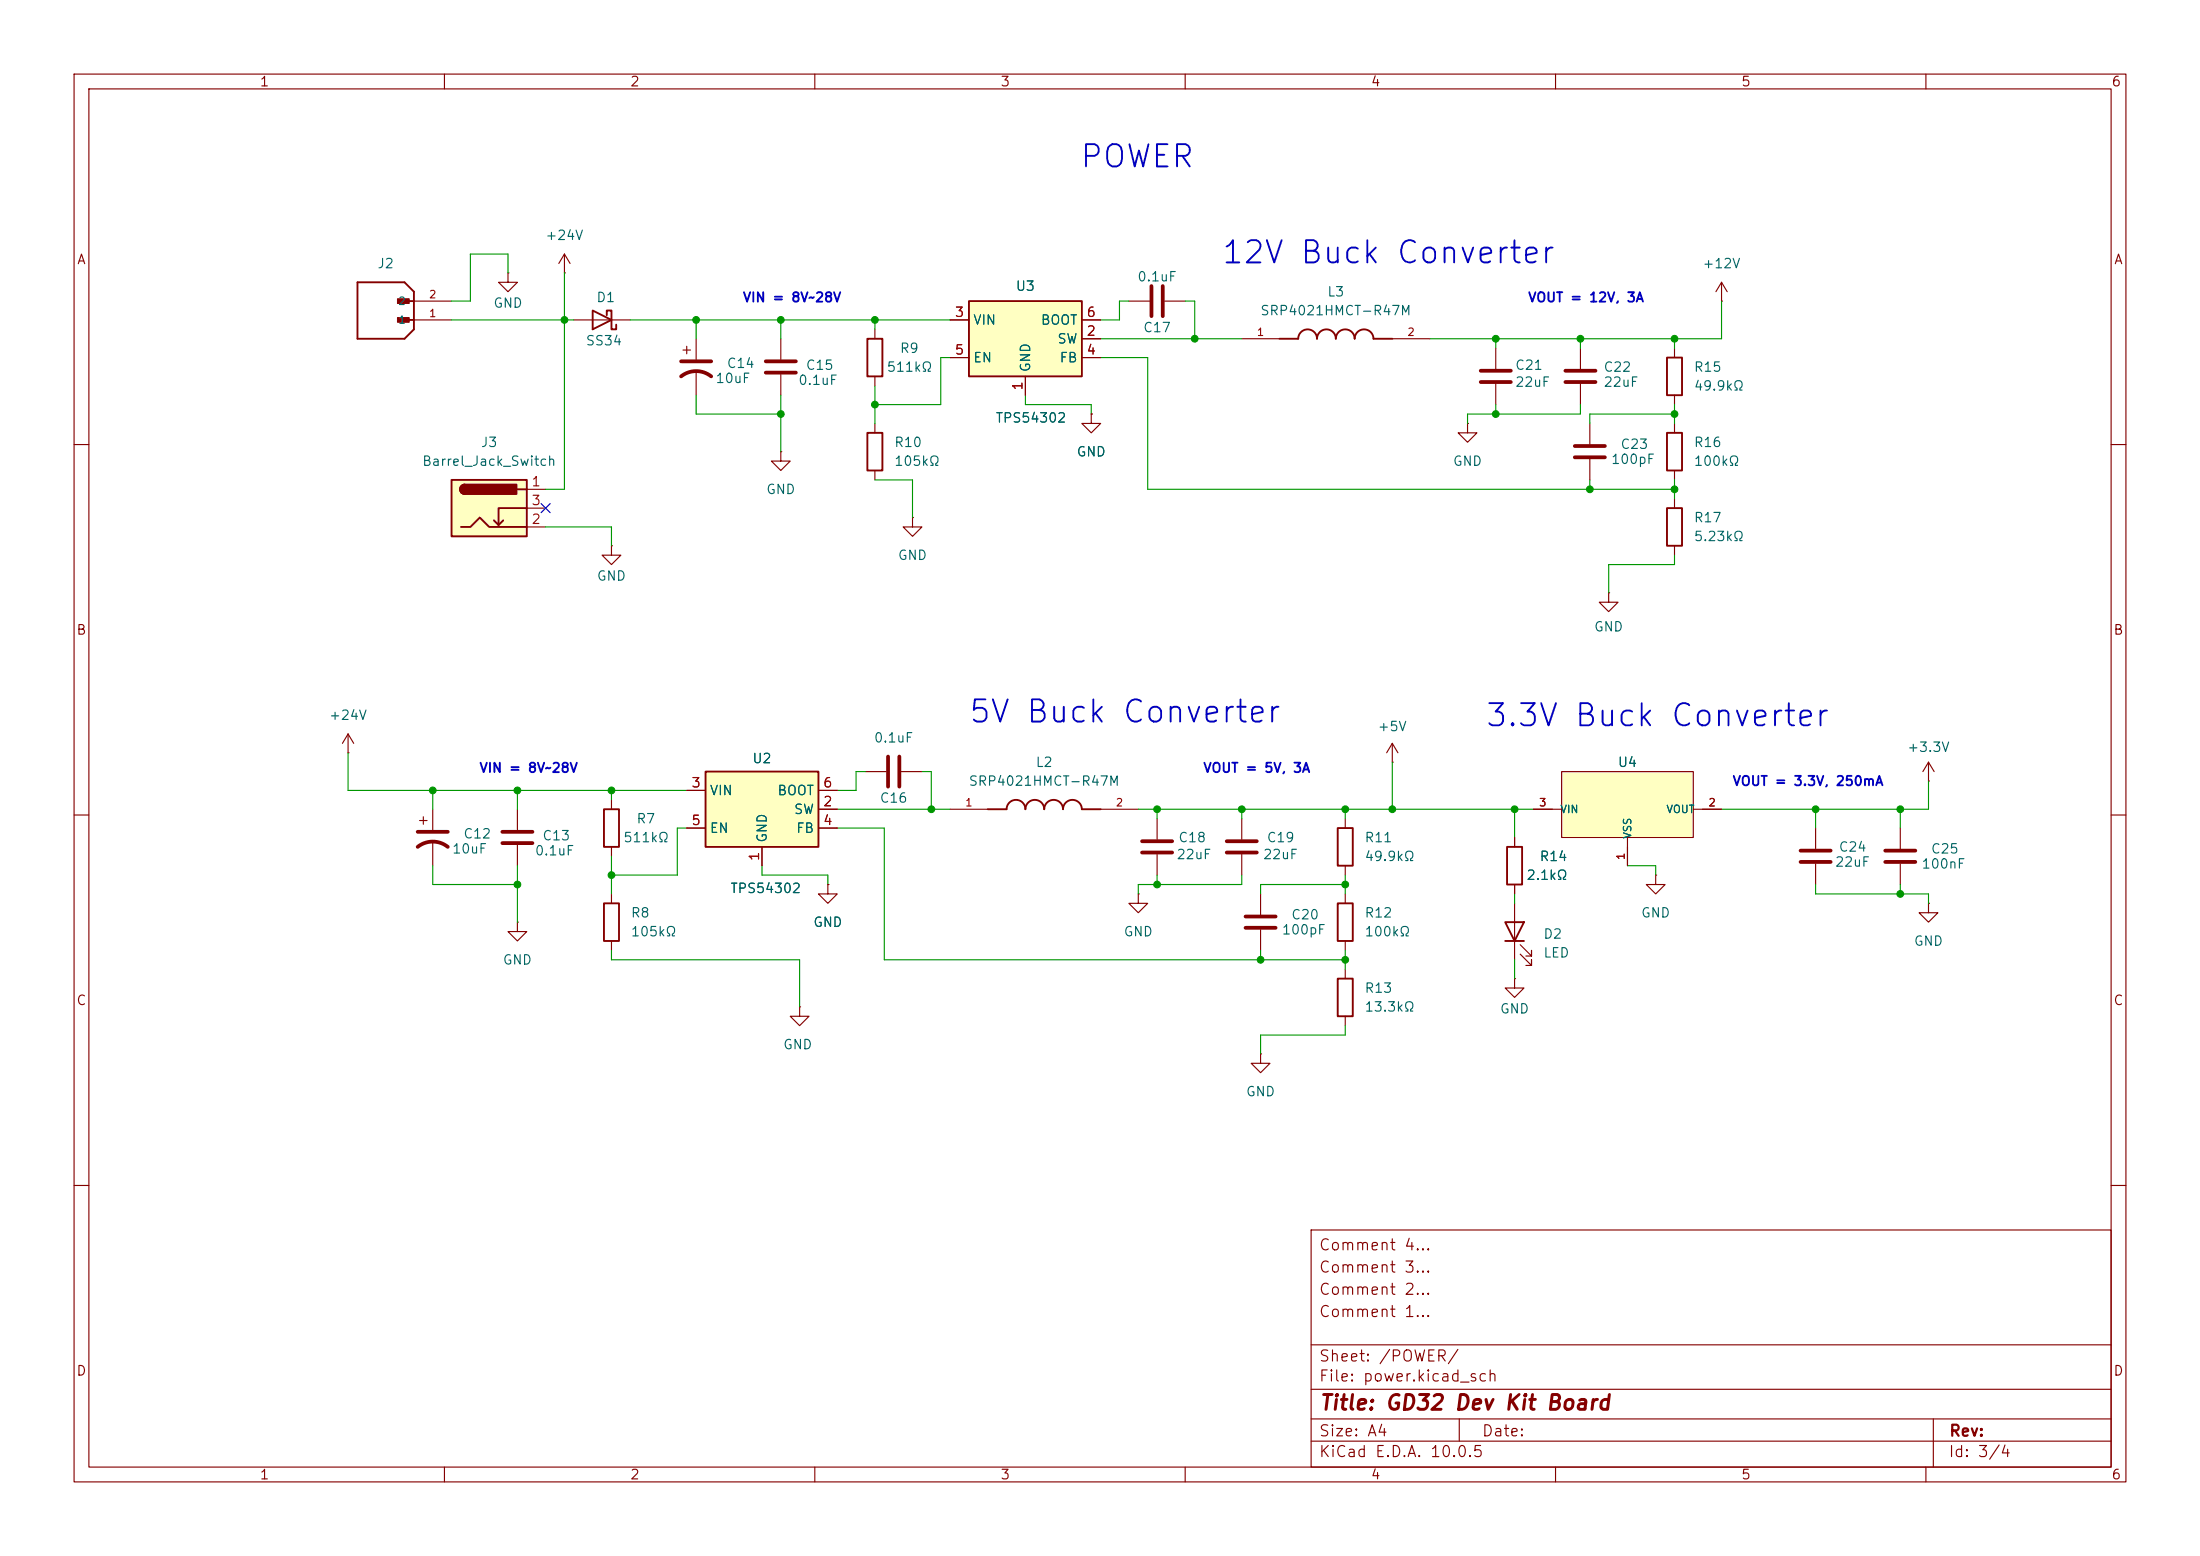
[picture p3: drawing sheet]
<svg xmlns="http://www.w3.org/2000/svg" width="297mm" height="210mm" viewBox="0 0 297 210" stroke-linecap="round" stroke-linejoin="round" font-family="sans-serif">
<g fill="none" stroke="#840000" stroke-width=".15">
<path d="M10 10h277v190h-277zM12 12h273v186h-273zM60 10v2M110 10v2M160 10v2M210 10v2M260 10v2M213.4 47v2.8M213.4 51.8v2.8M226.1 57.2v1.2M10 60h2M226.1 63.5v1.3"/>
<path d="M226.1 67.3v1.3M226.1 73.7v1.2M285 60h2M10 110h2M167.6 110.5v2.8M167.6 115.3v2.8M181.6 110.5v1.3M181.6 116.8v1.3M285 110h2M107.9 135.9v1.3h1.3l-1.3 1.2-1.2-1.2h1.2M107.9 135.9h.1M10 160h2"/>
<path d="M177 166h108v32h-108zM285 160h2M60 198v2M110 198v2M160 198v2M177 194.5h108M177 191.5h108M177 187.5h108M177 181.5h108M197 191.5v3M210 198v2M260 198v2"/>
<path d="M261 191.5v6.5"/>
</g>
<path d="M211.3 50h4.1M211.3 51.6h4.1M165.6 113.5h4.1M165.6 115.1h4.1" fill="none" stroke="#840000" stroke-width=".51"/>
<path d="M225 58.4h2.1v5.1h-2.1zM225 68.6h2.1v5.1h-2.1zM180.6 111.8h2v5h-2z" fill="none" stroke="#840000" stroke-width=".25"/>
<path d="M95.2 104.1h15.3v10.2h-15.3z" fill="#ffffc2"/>
<path d="M95.2 104.1h15.3v10.2h-15.3z" fill="none" stroke="#840000" stroke-width=".25"/>
<g fill="none" stroke="#840000" stroke-width=".15">
<path d="M147.3 55.9v1.3h1.3l-1.3 1.2-1.3-1.2h1.3M147.3 55.9h.1M152.4 40.6h2.8M157.2 40.6h2.8M198.1 57.2v1.2h1.3l-1.3 1.3-1.3-1.3h1.3M198.1 57.2h.1M201.9 47v2.8M201.9 51.8v2.8M217.2 80v1.3h1.2l-1.2 1.3-1.3-1.3h1.3M217.2 80h.1M92.7 106.7h2.5M92.7 111.8h2.5"/>
<path d="M102.9 114.3v2.5M110.5 109.2h2.5M110.5 106.7h2.5M110.5 111.8h2.5M111.8 119.4v1.3h1.2l-1.2 1.2-1.3-1.2h1.3M111.8 119.4h.1M188 102.9h.1M188 100.3l-.8 1.3M188 100.3l.7 1.3M188 100.3v2.6M170.2 120.7v2.7M170.2 125.5v2.8"/>
</g>
<path d="M155.4 38.6v4.1M157 38.6v4.1M199.9 50h4.1M199.9 51.6h4.1M168.1 125.2h4.1M168.1 123.7h4.1" fill="none" stroke="#840000" stroke-width=".51"/>
<path d="M130.8 40.6h15.2v10.2h-15.2z" fill="#ffffc2"/>
<path d="M117.1 45.7h2v5.1h-2zM117.1 58.4h2v5.1h-2zM130.8 40.6h15.2v10.2h-15.2zM172.7 45.7h2.6a1.27 1.27 0 0 1 1.2-1.2 1.27 1.27 0 0 1 1.3 1.2 1.27 1.27 0 0 1 1.3-1.2 1.27 1.27 0 0 1 1.2 1.2 1.27 1.27 0 0 1 1.3-1.2 1.27 1.27 0 0 1 1.3 1.2 1.27 1.27 0 0 1 1.2-1.2 1.27 1.27 0 0 1 1.3 1.2h2.6M225 48.3h2.1v5h-2.1zM81.5 109.2h2.1v5.1h-2.1zM133.3 109.2h2.6a1.27 1.27 0 0 1 1.3-1.2 1.27 1.27 0 0 1 1.2 1.2 1.27 1.27 0 0 1 1.3-1.2 1.27 1.27 0 0 1 1.3 1.2 1.27 1.27 0 0 1 1.2-1.2 1.27 1.27 0 0 1 1.3 1.2 1.27 1.27 0 0 1 1.3-1.2 1.27 1.27 0 0 1 1.2 1.2h2.6M81.5 121.9h2.1v5.1h-2.1zM180.6 132.1h2v5.1h-2zM180.6 121.9h2v5.1h-2zM203.2 124.5h2.5l-1.2 2.5zM203.2 127h2.5" fill="none" stroke="#840000" stroke-width=".25"/>
<g fill="none" stroke="#840000" stroke-width=".15">
<path d="M76.2 36.8h.1M76.2 34.3l-.8 1.3M76.2 34.3l.8 1.3M76.2 34.3v2.5M232.4 38.1l-.8 1.3M232.4 38.1l.8 1.3M232.4 38.1v2.5M118.1 44.5v1.2M118.1 50.8v1.3M118.1 57.2v1.2M128.3 43.2h2.5M128.3 48.3h2.5"/>
<path d="M138.4 50.8v2.5M146 45.7h2.6M146 43.2h2.6M146 48.3h2.6M167.6 45.7h5.1M188 45.7h5M214.6 57.2v2.7M226.1 47v1.3M226.1 53.3v1.3M232.4 40.6h.1M118.1 63.5v1.3M123.2 69.9v1.2h1.3l-1.3 1.3-1.3-1.3h1.3"/>
<path d="M123.2 69.9h.1M214.6 62v2.8M47 99.1l-.8 1.2M47 99.1l.8 1.2M47 99.1v2.5M47 101.6h.1M56.6 110.7h1.1M57.1 110.2v1.1M58.4 109.2v2.8M58.4 113.5v3.3M69.8 109.2v2.8M69.8 114v2.8"/>
<path d="M82.5 108v1.2M82.5 114.3v1.3M116.8 104.1h2.8M121.7 104.1h2.8M128.3 109.2h5M148.6 109.2h5.1M156.2 110.5v2.8M156.2 115.3v2.8M69.8 124.5v1.2h1.3l-1.3 1.3-1.2-1.3h1.2M69.8 124.5h.1M82.5 120.7v1.2M82.5 127v1.3"/>
<path d="M153.7 120.7v1.2h1.2l-1.2 1.3-1.3-1.3h1.3M153.7 120.7h.1M181.6 120.7v1.2M181.6 127v1.3M181.6 130.8v1.3M181.6 137.2v1.2M204.5 132.1v1.3h1.2l-1.2 1.2-1.3-1.2h1.3M204.5 132.1h.1M204.5 121.9v7.6M205.2 128.8l1.6 1.5v-.8v.8h-.8M205.2 127.5l1.6 1.5v-.7v.7h-.8M170.2 142.2v1.3h1.2l-1.2 1.3-1.3-1.3h1.3"/>
<path d="M170.2 142.2h.1"/>
</g>
<path d="M212.6 61.7h4.1M212.6 60.2h4.1M56.4 114.3a3.3 3.3 0 0 1 4.1 0M56.4 112.3h4.1M67.8 112.3h4.1M67.8 113.8h4.1M119.9 102.1v4.1M121.4 102.1v4.1M154.2 113.5h4M154.2 115.1h4" fill="none" stroke="#840000" stroke-width=".51"/>
<path d="M210.8 104.1h17.8v8.9h-17.8z" fill="#ffffc2"/>
<g fill="none" stroke="#840000" stroke-width=".15">
<path d="M105.4 45.7v2.8M105.4 50.5v2.8M82.5 73.7v1.2h1.3l-1.3 1.3-1.2-1.3h1.2M82.5 73.7h.1M105.4 61v1.2h1.3l-1.3 1.3-1.3-1.3h1.3M105.4 61h.1M204.5 113v1.3M204.5 119.4v1.3M207 109.2h3.8M210.8 104.1h17.8v8.9h-17.8zM219.7 113v3.8M223.5 118.1v1.3h1.3l-1.3 1.3-1.3-1.3h1.3"/>
<path d="M223.5 118.1h.1M228.6 109.2h3.8M245.1 111.8v2.8M245.1 116.6v2.8M256.5 111.8v2.8M256.5 116.6v2.8M260.3 105.4h.1M260.3 102.9l-.7 1.2M260.3 102.9l.8 1.2M260.3 102.9v2.5M260.3 121.9v1.3h1.3l-1.3 1.3-1.2-1.3h1.2M260.3 121.9h.1"/>
</g>
<path d="M103.4 48.8h4M103.4 50.3h4M243.1 114.8h4M243.1 116.3h4M254.5 114.8h4.1M254.5 116.3h4.1" fill="none" stroke="#840000" stroke-width=".51"/>
<path d="M203.5 114.3h2v5.1h-2z" fill="none" stroke="#840000" stroke-width=".25"/>
<path d="M61 64.8h10.1v7.6h-10.1z" fill="#ffffc2"/>
<path d="M48.3 38.1h6.3l1.3 1.3v5.1l-1.3 1.2h-6.3zM54 43.2h1.9M54 40.6h1.9M80 41.9l2.5 1.3-2.5 1.3zM81.9 42.5v-.6h.6v2.6h.7v-.7M61 64.8h10.1v7.6h-10.1zM62.2 71.1h1.3l1.3-1.2 1.2 1.2h5.1M62.7 65.4a.64 .64 0 0 0-.6 .6 .64 .64 0 0 0 .6 .7M67.9 70.2l-.6 .7M69.8 66h1.3M71.1 68.6h-3.8v2.3l-.6-.7" fill="none" stroke="#840000" stroke-width=".25"/>
<g fill="#840000" stroke="#840000" stroke-width=".25">
<path d="M62.3 65.6l.4-.2v1.3a.63 .63 0 0 1-.5-.4 .63 .63 0 0 1 .1-.7z"/>
<path d="M62.7 65.4h7v1.3h-7z"/>
</g>
<g fill="none" stroke="#840000" stroke-width=".15">
<path d="M68.6 36.8v1.3h1.2l-1.2 1.3-1.3-1.3h1.3M68.6 36.8h.1M55.9 43.2h5.1M55.9 40.6h5.1M77.5 43.2h7.6M92.2 47.2h1M92.7 46.7v1.1M94 45.7v2.8M94 50v3.3M128.3 43.2h2.5M128.3 48.3h2.5M138.4 50.8v2.5"/>
<path d="M146 43.2h2.6M146 45.7h2.6M146 48.3h2.6M147.3 55.9h.1M71.1 66h2.6M71.1 71.1h2.6M71.1 68.6h2.6M92.7 106.7h2.5M92.7 111.8h2.5M102.9 114.3v2.5M110.5 109.2h2.5M110.5 106.7h2.5"/>
<path d="M110.5 111.8h2.5M111.8 119.4h.1M204.5 113v1.3M204.5 119.4v1.3M207 109.2h2.5M219.7 114.3v2.5M229.9 109.2h2.5"/>
</g>
<g fill="#840000" stroke="#840000" stroke-width=".14">
<path d="M53.7 42.9h1.5v.6h-1.5z"/>
<path d="M53.7 40.3h1.5v.7h-1.5z"/>
</g>
<path d="M91.9 50.8a3.3 3.3 0 0 1 4.1 0M91.9 48.8h4.1" fill="none" stroke="#840000" stroke-width=".51"/>
<g fill="none" stroke="#009600" stroke-width=".15">
<path d="M68.6 36.8v-2.5h-5.1v6.3h-2.5M76.2 36.8v29.2h-2.5M61 43.2h16.5M85.1 43.2h43.2M94 53.3v2.6h11.4M94 43.2v2.5M105.4 43.2v2.5M105.4 53.3v7.7M118.1 43.2v1.3M118.1 52.1v5.1M128.3 48.3h-1.3v6.3h-8.9M138.4 53.3v1.3h8.9v1.3"/>
<path d="M148.6 45.7h19M148.6 48.3h6.3v17.7h71.2M152.4 40.6h-1.3v2.6h-2.5M160 40.6h1.3v5.1M201.9 45.7v1.3M201.9 54.6v1.3M213.4 45.7v1.3M213.4 54.6v1.3h-15.3v1.3M226.1 45.7v1.3M226.1 54.6v2.6M226.1 55.9h-11.5v1.3M232.4 40.6v5.1h-39.4"/>
<path d="M73.7 71.1h8.8v2.6M118.1 64.8h5.1v5.1M214.6 64.8v1.2M226.1 64.8v2.5M226.1 74.9v1.3h-8.9v3.8M47 101.6v5.1h45.7M58.4 106.7v2.5M58.4 116.8v2.6h11.4M69.8 106.7v2.5M69.8 116.8v7.7M82.5 106.7v1.3M82.5 115.6v5.1"/>
<path d="M92.7 111.8h-1.3v6.3h-8.9M102.9 116.8v1.3h8.9v1.3M113 111.8h6.4v17.7h62.2M113 109.2h15.3M116.8 104.1h-1.2v2.6h-2.6M124.5 104.1h1.2v5.1M153.7 109.2h53.3M156.2 109.2v1.3M156.2 118.1v1.3M167.6 118.1v1.3h-13.9v1.3M167.6 109.2v1.3M181.6 119.4h-11.4v1.3"/>
<path d="M181.6 109.2v1.3M181.6 118.1v2.6M188 102.9v6.3M204.5 109.2v3.8M219.7 116.8h3.8v1.3M245.1 109.2v2.6M245.1 119.4v1.3h15.2v1.2M256.5 109.2v2.6M256.5 119.4v1.3M260.3 105.4v3.8h-27.9M82.5 128.3v1.2h25.4v6.4M170.2 128.3v1.2"/>
<path d="M181.6 128.3v2.5M181.6 138.4v1.3h-11.4v2.5M204.5 120.7v1.2M204.5 129.5v2.6"/>
</g>
<path d="M73.1 68l1.2 1.2M74.3 68l-1.2 1.2" fill="none" stroke="#000084" stroke-width=".15"/>
<g fill="#009600" stroke="#009600" stroke-width=".14">
<circle cx="201.9" cy="45.7" r=".46"/>
<circle cx="214.6" cy="66" r=".46"/>
<circle cx="226.1" cy="66" r=".46"/>
<circle cx="226.1" cy="45.7" r=".46"/>
<circle cx="213.4" cy="45.7" r=".46"/>
<circle cx="201.9" cy="55.9" r=".46"/>
<circle cx="226.1" cy="55.9" r=".46"/>
<circle cx="118.1" cy="43.2" r=".46"/>
<circle cx="105.4" cy="43.2" r=".46"/>
<circle cx="161.3" cy="45.7" r=".46"/>
<circle cx="58.4" cy="106.7" r=".46"/>
<circle cx="69.8" cy="106.7" r=".46"/>
<circle cx="82.5" cy="118.1" r=".46"/>
<circle cx="82.5" cy="106.7" r=".46"/>
<circle cx="69.8" cy="119.4" r=".46"/>
<circle cx="167.6" cy="109.2" r=".46"/>
<circle cx="170.2" cy="129.5" r=".46"/>
<circle cx="181.6" cy="109.2" r=".46"/>
<circle cx="188" cy="109.2" r=".46"/>
<circle cx="181.6" cy="119.4" r=".46"/>
<circle cx="181.6" cy="129.5" r=".46"/>
<circle cx="118.1" cy="54.6" r=".46"/>
<circle cx="156.2" cy="109.2" r=".46"/>
<circle cx="156.2" cy="119.4" r=".46"/>
<circle cx="125.7" cy="109.2" r=".46"/>
<circle cx="245.1" cy="109.2" r=".46"/>
<circle cx="256.5" cy="109.2" r=".46"/>
<circle cx="256.5" cy="120.7" r=".46"/>
<circle cx="204.5" cy="109.2" r=".46"/>
<circle cx="105.4" cy="55.9" r=".46"/>
<circle cx="94" cy="43.2" r=".46"/>
<circle cx="76.2" cy="43.2" r=".46"/>
</g>
<g font-size="3" fill="#0000c2">
<text x="145.6" y="23.4">POWER</text>
<text x="164.7" y="36.3">12V Buck Converter</text>
<text x="130.6" y="98.3">5V Buck Converter</text>
<text x="200.3" y="98.8">3.3V Buck Converter</text>
</g>
<text font-size="2" fill="#840000" x="178" y="190.8">Title: GD32 Dev Kit Board</text>
<g font-size="1.5" fill="#840000">
<text x="178" y="172.1">Comment 3...</text>
<text x="178" y="169.1">Comment 4...</text>
<text x="178" y="178.1">Comment 1...</text>
<text x="178" y="175.1">Comment 2...</text>
<text x="178" y="184.1">Sheet: /POWER/</text>
<text x="178" y="186.8">File: power.kicad_sch</text>
<text x="178" y="197">KiCad E.D.A. 10.0.5</text>
<text x="178" y="194.2">Size: A4</text>
<text x="200" y="194.2">Date:</text>
<text x="263" y="197">Id: 3/4</text>
<text x="263" y="194.2">Rev:</text>
</g>
<g font-size="1.3" fill="#840000">
<text x="35" y="12">1</text>
<text x="85" y="12">2</text>
<text x="135" y="12">3</text>
<text x="185" y="12">4</text>
<text x="235" y="12">5</text>
<text x="285" y="12">6</text>
<text x="10.3" y="36">A</text>
<text x="285.3" y="36">A</text>
<text x="10.2" y="86">B</text>
<text x="285.2" y="86">B</text>
<text x="10.2" y="136">C</text>
<text x="285.2" y="136">C</text>
<text x="10.2" y="186">D</text>
<text x="285.2" y="186">D</text>
<text x="35" y="200">1</text>
<text x="85" y="200">2</text>
<text x="135" y="200">3</text>
<text x="185" y="200">4</text>
<text x="235" y="200">5</text>
<text x="285" y="200">6</text>
</g>
<g font-size="1.3" fill="#006464">
<text x="73.5" y="32.7">+24V</text>
<text x="50.9" y="36.5">J2</text>
<text x="66.5" y="41.9">GND</text>
<text x="80.4" y="41.1">D1</text>
<text x="137" y="39.6">U3</text>
<text x="153.5" y="38.3">0.1uF</text>
<text x="179.1" y="40.3">L3</text>
<text x="229.7" y="36.5">+12V</text>
<text x="79" y="46.9">SS34</text>
<text x="121.4" y="48">R9</text>
<text x="131.3" y="44.1">VIN</text>
<text x="140.4" y="44.1">BOOT</text>
<text x="142.7" y="46.7">SW</text>
<text x="154.2" y="45.2">C17</text>
<text x="170.1" y="42.9">SRP4021HMCT-R47M</text>
<text x="96.5" y="52">10uF</text>
<text x="98" y="50">C14</text>
<text x="107.7" y="52.3">0.1uF</text>
<text x="108.7" y="50.2">C15</text>
<text x="119.6" y="50.5">511kΩ</text>
<text x="131.3" y="49.2">EN</text>
<text x="139.4" y="50.3" transform="rotate(-90 139.4 50.3)">GND</text>
<text x="143" y="49.2">FB</text>
<text x="204.5" y="50.2">C21</text>
<text x="204.5" y="52.5">22uF</text>
<text x="216.4" y="50.5">C22</text>
<text x="216.4" y="52.5">22uF</text>
<text x="228.6" y="50.5">R15</text>
<text x="228.6" y="53">49.9kΩ</text>
<text x="134.3" y="57.4">TPS54302</text>
<text x="56.9" y="63.2">Barrel_Jack_Switch</text>
<text x="64.8" y="60.7">J3</text>
<text x="120.6" y="60.7">R10</text>
<text x="120.6" y="63.2">105kΩ</text>
<text x="145.3" y="61.9">GND</text>
<text x="196.1" y="63.2">GND</text>
<text x="217.4" y="62.9">100pF</text>
<text x="218.7" y="60.9">C23</text>
<text x="228.6" y="60.7">R16</text>
<text x="228.6" y="63.2">100kΩ</text>
<text x="103.3" y="67">GND</text>
<text x="228.6" y="70.8">R17</text>
<text x="121.1" y="75.9">GND</text>
<text x="228.6" y="73.4">5.23kΩ</text>
<text x="80.5" y="78.7">GND</text>
<text x="215.1" y="85.5">GND</text>
<text x="44.3" y="97.5">+24V</text>
<text x="117.9" y="100.5">0.1uF</text>
<text x="185.9" y="99">+5V</text>
<text x="257.4" y="101.8">+3.3V</text>
<text x="95.7" y="107.6">VIN</text>
<text x="101.5" y="103.3">U2</text>
<text x="104.9" y="107.6">BOOT</text>
<text x="130.7" y="106.4">SRP4021HMCT-R47M</text>
<text x="139.7" y="103.8">L2</text>
<text x="218.3" y="103.8">U4</text>
<text x="62.5" y="113.5">C12</text>
<text x="73.1" y="113.7">C13</text>
<text x="84.1" y="114">511kΩ</text>
<text x="85.8" y="111.5">R7</text>
<text x="95.7" y="112.7">EN</text>
<text x="103.8" y="113.8" transform="rotate(-90 103.8 113.8)">GND</text>
<text x="107.1" y="110.2">SW</text>
<text x="107.4" y="112.7">FB</text>
<text x="118.7" y="108.7">C16</text>
<text x="159" y="114">C18</text>
<text x="170.9" y="114">C19</text>
<text x="184.1" y="114">R11</text>
<text x="60.9" y="115.5">10uF</text>
<text x="72.1" y="115.8">0.1uF</text>
<text x="158.7" y="116.3">22uF</text>
<text x="170.4" y="116.3">22uF</text>
<text x="184.1" y="116.5">49.9kΩ</text>
<text x="206" y="119.1">2.1kΩ</text>
<text x="207.8" y="116.5">R14</text>
<text x="247.6" y="117.3">22uF</text>
<text x="248.1" y="115.3">C24</text>
<text x="259.3" y="117.5">100nF</text>
<text x="260.6" y="115.5">C25</text>
<text x="85.1" y="124.2">R8</text>
<text x="98.5" y="120.9">TPS54302</text>
<text x="109.7" y="125.4">GND</text>
<text x="174.2" y="124.4">C20</text>
<text x="184.1" y="124.2">R12</text>
<text x="221.5" y="124.2">GND</text>
<text x="67.8" y="130.5">GND</text>
<text x="85.1" y="126.7">105kΩ</text>
<text x="151.6" y="126.7">GND</text>
<text x="173" y="126.4">100pF</text>
<text x="184.1" y="126.7">100kΩ</text>
<text x="208.3" y="127">D2</text>
<text x="208.3" y="129.6">LED</text>
<text x="258.3" y="128">GND</text>
<text x="184.1" y="134.3">R13</text>
<text x="184.1" y="136.9">13.3kΩ</text>
<text x="202.4" y="137.1">GND</text>
<text x="105.6" y="141.9">GND</text>
<text x="168.1" y="148.3">GND</text>
</g>
<g font-size="1.3" fill="#0000c2">
<text x="100.2" y="41.1">VIN = 8V~28V</text>
<text x="206.2" y="41.1">VOUT = 12V, 3A</text>
<text x="64.6" y="104.6">VIN = 8V~28V</text>
<text x="162.3" y="104.6">VOUT = 5V, 3A</text>
<text x="233.8" y="106.4">VOUT = 3.3V, 250mA</text>
</g>
<g font-size="1.3" fill="#a90000">
<text x="128.8" y="43.1">3</text>
<text x="146.6" y="45.6">2</text>
<text x="146.6" y="43.1">6</text>
<text x="128.8" y="48.2">5</text>
<text x="138.3" y="52.8" transform="rotate(-90 138.3 52.8)">1</text>
<text x="146.6" y="48.2">4</text>
<text x="71.7" y="66">1</text>
<text x="71.7" y="71">2</text>
<text x="71.7" y="68.5">3</text>
<text x="93.2" y="106.6">3</text>
<text x="111" y="106.6">6</text>
<text x="93.2" y="111.7">5</text>
<text x="111" y="109.1">2</text>
<text x="111" y="111.7">4</text>
<text x="102.8" y="116.3" transform="rotate(-90 102.8 116.3)">1</text>
</g>
<g font-size="1" fill="#006464">
<text x="53.7" y="41.4">2</text>
<text x="53.7" y="43.9">1</text>
<text x="210.6" y="110">VIN</text>
<text x="220.5" y="113.3" transform="rotate(-90 220.5 113.3)">VSS</text>
<text x="224.9" y="110">VOUT</text>
</g>
<g font-size="1" fill="#a90000">
<text x="57.8" y="40.5">2</text>
<text x="57.8" y="43.1">1</text>
<text x="169.6" y="45.6">1</text>
<text x="189.9" y="45.6">2</text>
<text x="130.2" y="109.1">1</text>
<text x="150.5" y="109.1">2</text>
<text x="207.7" y="109.1">3</text>
<text x="230.6" y="109.1">2</text>
<text x="219.6" y="116.2" transform="rotate(-90 219.6 116.2)">1</text>
</g>
</svg>
